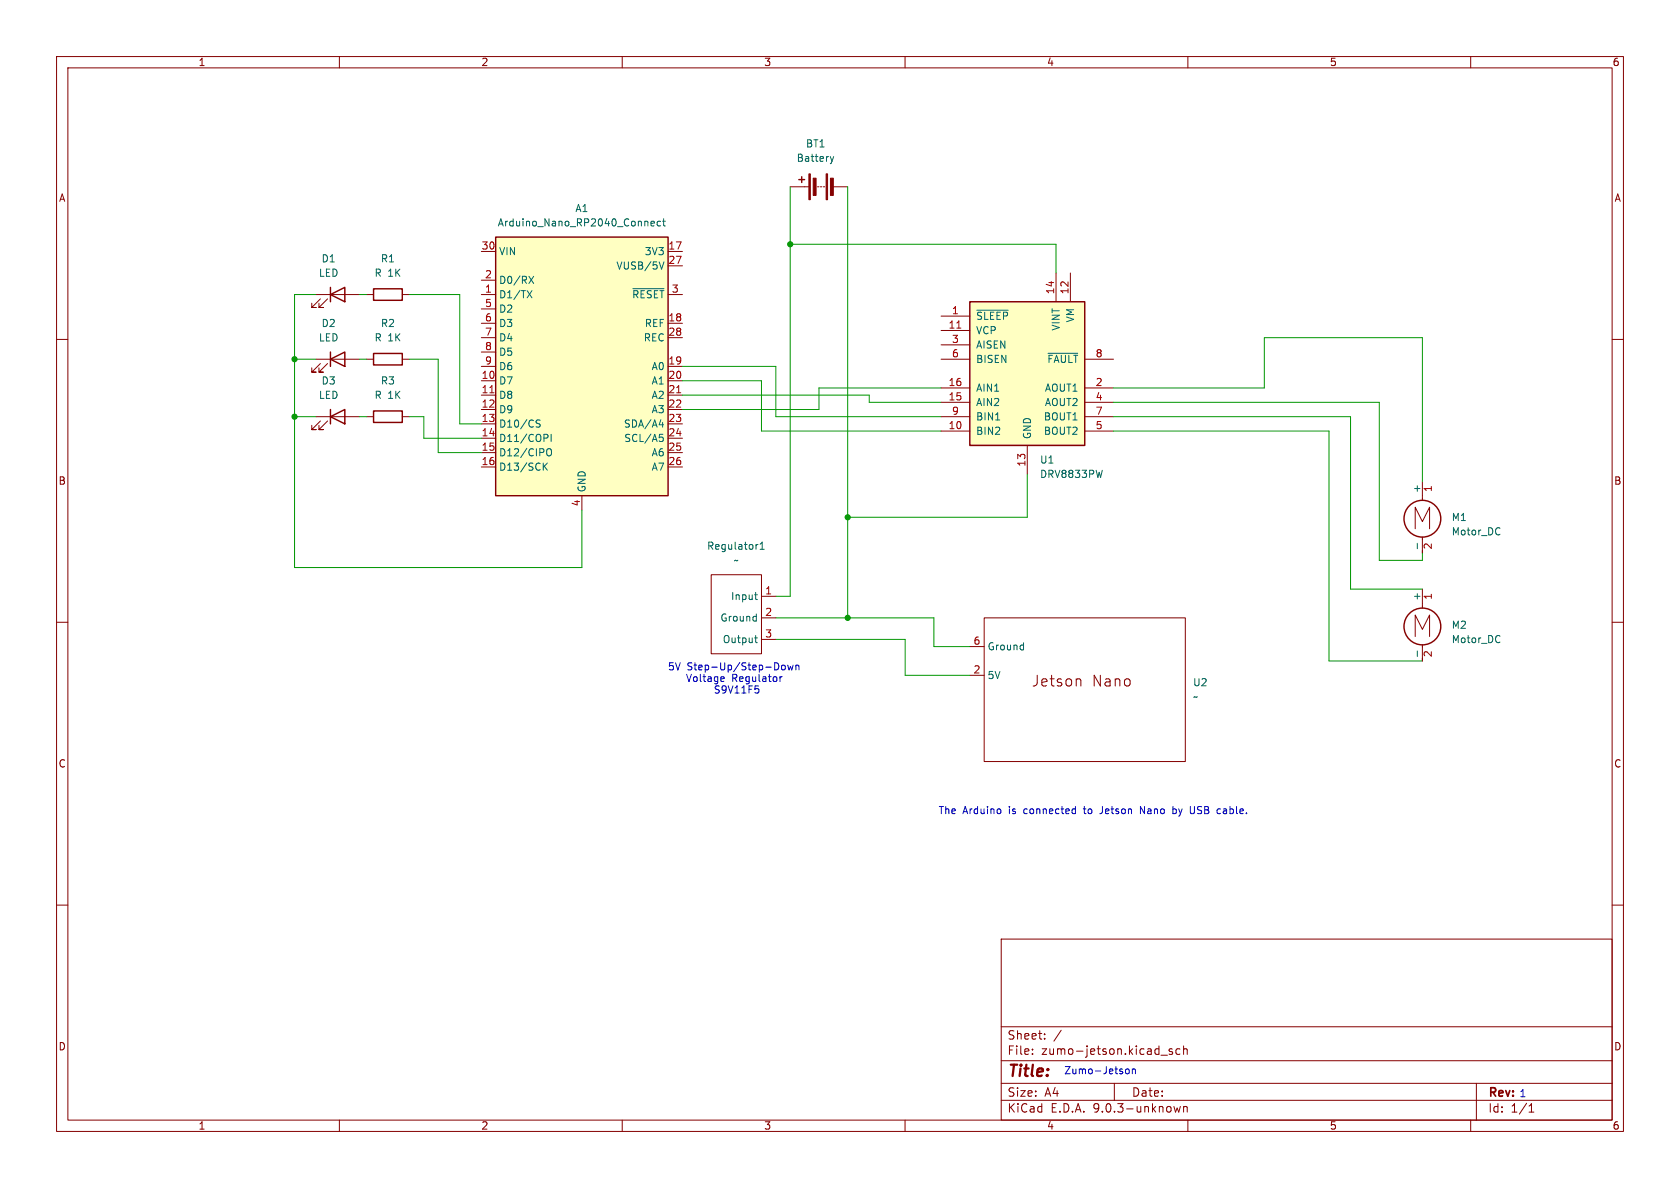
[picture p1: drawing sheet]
<svg xmlns="http://www.w3.org/2000/svg" width="297mm" height="210mm" viewBox="0 0 297 210" stroke-linecap="round" stroke-linejoin="round" font-family="sans-serif">
<g fill="none" stroke="#840000" stroke-width=".18">
<path d="M10 10h277v190h-277zM12 12h273v186h-273zM60 10v2M110 10v2M160 10v2M210 10v2M260 10v2M10 60h2M64.8 63.5h1.2M71.1 63.5h1.3M285 60h2M10 110h2"/>
<path d="M171.4 114.3h2.6M171.4 119.4h2.6M174 109.2h35.5v25.4h-35.5zM190.8 120l.3 .3v1M285 110h2M10 160h2M177 166h108v32h-108zM285 160h2M60 198v2M110 198v2M160 198v2M177 194.5h108"/>
<path d="M177 191.5h108M177 187.5h108M177 181.5h108M182.5 186.3v.1M182.5 185.5v.1M184.7 183.6v.1M184.7 182.8v.1M187.6 182.1l-1.3 2M197 191.5v3M205.2 186.5h1.2M207.2 185.5l-.3-.1-.2 .2v.2l.5 .2v.3h-.5M207.5 195.6l.3 1 .3-.7 .3 .7 .3-1"/>
<path d="M208.6 185.5l-.4-.1-.3 .3v.4l.1 .2h.6M209.2 184.9v1.5M209.2 185.5l.3-.1 .3 .1 .1 .9M209.2 195.6v1M209.2 195.7l.3-.1 .3 .1 .1 .9M210 198v2M260 198v2M261 191.5v6.5M270.3 196.6h.9M270.3 195.5l.4-.4v1.5"/>
</g>
<path d="M66 62.5h5.1v2h-5.1z" fill="none" stroke="#840000" stroke-width=".25"/>
<path d="M180.8 114l.1 .1M180.9 113.6v1.3M180.9 114.8l-.1 .1" fill="none" stroke="#006464" stroke-width=".18"/>
<path d="M171.4 53.3h20.4v25.4h-20.4z" fill="#ffffc2"/>
<g fill="none" stroke="#840000" stroke-width=".25">
<path d="M141.2 31.8h1M141.7 31.2v1.1M58.4 52.1l2.6-1.3v2.5zM58.4 50.8v2.5M66 51.1h5.1v2h-5.1zM171.4 53.3h20.4v25.4h-20.4zM58.4 63.5l2.6-1.3v2.6zM58.4 73.7l2.6-1.3v2.5zM58.4 62.2v2.6M58.4 72.4v2.5M66 72.6h5.1v2.1h-5.1z"/>
<circle cx="251.5" cy="91.7" r="3.3"/>
<circle cx="251.5" cy="110.7" r="3.3"/>
</g>
<g fill="none" stroke="#840000" stroke-width=".18">
<path d="M139.7 33h3.3M144.5 33h.3M145 33h.3M145.5 33h.3M147.3 33h2.6M55.9 52.1h7.6M56.6 52.8l-1.5 1.6h.8h-.8v-.8M57.9 52.8l-1.5 1.6h.7h-.7v-.8M64.8 52.1h1.2M71.1 52.1h1.3M166.4 55.9h5M166.4 58.4h5"/>
<path d="M186.7 48.3v5M189.2 48.3v5M55.9 63.5h7.6M55.9 73.7h7.6M56.6 64.3l-1.5 1.5h.8h-.8v-.8M56.6 74.4l-1.5 1.5h.8h-.8v-.7M57.9 64.3l-1.5 1.5h.7h-.7v-.8M57.9 74.4l-1.5 1.5h.7h-.7v-.7M64.8 73.7h1.2M71.1 73.7h1.3M166.4 61h5M166.4 63.5h5"/>
<path d="M166.4 68.6h5M166.4 71.1h5M166.4 73.7h5M166.4 76.2h5M181.6 78.7v5.1M191.8 63.5h5M191.8 68.6h5M191.8 71.1h5M191.8 73.7h5M191.8 76.2h5M250.2 93.5v-3.8l1.3 2.5 1.2-2.5v3.8M251.5 85.1v3.3"/>
<path d="M251.5 94.9v2.9M250.2 112.5v-3.8l1.3 2.6 1.2-2.6v3.8M251.5 104.1v3.4M251.5 114v2.8"/>
</g>
<g fill="none" stroke="#006464" stroke-width=".18">
<path d="M146.8 27.7l.3 .8M147.1 28.5l-.2 .4M147.4 27.7l-.3 .8M172.7 54.8h5.5M176 74.2h.7M185.3 62.5h5.2M194.9 83.1l-.3 1.3M250.6 96v1M265.1 93.3l.1 .1M265.2 94.4l-.1 .1M250.6 115.1v1M265.1 112.4l.1 .1"/>
<path d="M265.2 113.5h-.1"/>
</g>
<path d="M169.2 58h.7" fill="none" stroke="#a90000" stroke-width=".18"/>
<g fill="#840000" stroke="#840000" stroke-width=".18">
<path d="M143 30.7h.3v4.6h-.3z"/>
<path d="M146 30.7h.3v4.6h-.3z"/>
<path d="M143.8 31.5h.5v3h-.5z"/>
<path d="M146.8 31.5h.5v3h-.5z"/>
</g>
<path d="M87.6 41.9h30.5v45.7h-30.5z" fill="#ffffc2"/>
<path d="M87.6 41.9h30.5v45.7h-30.5z" fill="none" stroke="#840000" stroke-width=".25"/>
<g fill="none" stroke="#840000" stroke-width=".18">
<path d="M85.1 44.5h2.5M85.1 49.5h2.5M85.1 52.1h2.5M85.1 54.6h2.5M85.1 57.2h2.5M85.1 59.7h2.5M118.1 44.5h2.5M118.1 52.1h2.5M118.1 57.2h2.5M118.1 59.7h2.5M118.1 47h2.5M85.1 62.2h2.5"/>
<path d="M85.1 64.8h2.5M85.1 67.3h2.5M85.1 69.9h2.5M85.1 72.4h2.5M85.1 74.9h2.5M85.1 77.5h2.5M118.1 64.8h2.5M118.1 67.3h2.5M118.1 69.9h2.5M118.1 72.4h2.5M118.1 74.9h2.5M118.1 77.5h2.5"/>
<path d="M85.1 80h2.5M85.1 82.6h2.5M102.9 87.6v2.6M118.1 80h2.5M118.1 82.6h2.5M125.7 101.6h8.9v14h-8.9zM134.6 105.4h2.6M134.6 109.2h2.6M134.6 113h2.6"/>
</g>
<g fill="none" stroke="#006464" stroke-width=".18">
<path d="M115.1 39.5l.6-.1-.1-.2-.3-.1-.2 .2v.6h.5M116.8 39.2l-.4-.1-.2 .2 .1 .6h.5M117.1 39.1h.5M117.3 38.7v1.1l.3 .1M93.2 51.4l.8 1.2M93.5 48.8l.8 1.3M94 51.4l-.8 1.2M94.3 48.8l-.8 1.3M111.9 51h5.5M116.5 46.3l.5 1.3 .4-1.3M94.8 74.7l.6 .3 .1 .3-.2 .2-.5-.1M95.5 74.3l-.5-.1-.2 .2"/>
<path d="M96.6 76.8l.3 .2-.1 .3-.2 .1M96.7 79.5l.2-.2a.43 .43 0 0 1 .6 .4v.5a.43 .43 0 0 1-.3 .4 .43 .43 0 0 1-.5-.2M97.4 76.8v1.2M116.5 75.1h.8M116.6 76.8h.6M116.7 77.3h.3l.3 .2-.2 .5h-.4M117.1 74.7v.8M96.2 82.4l.6 .7M96.8 81.9l-.8 .7M134 96.3h-.2M134.4 97.1h.7M134.4 96.2l.3-.4v1.3"/>
<path d="M133.4 105.1h.5M133.4 112.8h.5M133.6 105.8l.3 .2M133.6 112.3v1.1l.3 .2M133.6 109h.1M133.7 108.5v1.3M133.7 109.7l-.1 .1"/>
</g>
<path d="M86.6 69.4h.7M119.6 69.4h.7" fill="none" stroke="#a90000" stroke-width=".18"/>
<g fill="none" stroke="#009600" stroke-width=".18">
<path d="M139.7 33v72.4h-2.5M149.9 33v76.2M55.9 52.1h-3.8v48.2h50.8v-10.1M63.5 52.1h1.3M72.4 52.1h8.9v22.8h3.8M139.7 43.2h47v5.1M52.1 73.7h3.8M52.1 63.5h3.8M63.5 73.7h1.3M63.5 63.5h1.3M72.4 73.7h2.5v3.8h10.2M72.4 63.5h5.1v16.5h7.6"/>
<path d="M120.6 69.9h33.1v1.2h12.7M120.6 67.3h14v8.9h31.8M120.6 64.8h16.6v8.9h29.2M166.4 68.6h-21.6v3.8h-24.2M196.8 76.2h38.1v40.6h16.6M196.8 68.6h26.7v-8.9h28v25.4M196.8 71.1h47v28h7.7v-1.3M196.8 73.7h42v30.4h12.7M181.6 83.8v7.6h-31.7M137.2 113h22.8v6.4h11.4M137.2 109.2h27.9v5.1h6.3"/>
</g>
<g fill="none" stroke="#0000c2" stroke-width=".18">
<path d="M128 119.7v.2l-.6 .1M137.9 119.6v.9M138.2 117.7l.2-.1 .4 .1v.5l-.1 .2h-.3l-.2-.1zM138.3 119.6l-.4 .3M139.3 117.6l.2 .8 .2-.6 .3 .6 .2-.8M140.7 117.7l.2-.1h.3v.8M140.7 117.6v.8M128 120.4l-.4 .1M133.9 121.7l.3 .3v.3l-.3 .2M176.8 143.1l.1 .1-.1 .6M189.8 143l.3 .1M190.1 142.6v1.2"/>
<path d="M190.1 143.8h-.3M194.7 143.8h-.3M201.6 143.8v-1.2l.7 1.2M207.4 143.1l.3-.1 .2 .1M207.4 142.6v1.2M207.9 143.7l-.2 .1h-.3M211.2 142.6v1l-.2 .2h-.3M199 189.1l.2-.1 .4 .1v.5l-.1 .2h-.3l-.2-.1zM200.2 189.1l.2-.1h.3v.8M200.2 189v.8"/>
</g>
<g fill="#009600" stroke="#009600" stroke-width=".18">
<circle cx="52.1" cy="73.7" r=".46"/>
<circle cx="52.1" cy="63.5" r=".46"/>
<circle cx="139.7" cy="43.2" r=".46"/>
<circle cx="149.9" cy="91.4" r=".46"/>
<circle cx="149.9" cy="109.2" r=".46"/>
</g>
<text font-size="2.8" fill="#840000" x="178" y="190.9">Title:</text>
<g font-size="2.7" fill="#840000">
<text x="182.3" y="121.6">Jetson</text>
<text x="193" y="121.6">Nano</text>
</g>
<g font-size="2.1" fill="#840000">
<text x="178" y="184">Sheet:</text>
<text x="178" y="186.7">File:</text>
<text x="184.1" y="186.7">zumo-jetson.kicad_sch</text>
<text x="178" y="196.9">KiCad</text>
<text x="178" y="194.1">Size:</text>
<text x="184.7" y="194.1">A4</text>
<text x="185.7" y="196.9">E.D.A.</text>
<text x="193.3" y="196.9">9.0.3-unknown</text>
<text x="200" y="194.1">Date:</text>
<text x="263" y="194.3">Rev:</text>
<text x="263" y="196.9">Id:</text>
<text x="267.1" y="196.9">1/1</text>
</g>
<g font-size="1.8" fill="#840000">
<text x="35" y="11.9">1</text>
<text x="85" y="11.9">2</text>
<text x="135" y="11.9">3</text>
<text x="185" y="11.9">4</text>
<text x="235" y="11.9">5</text>
<text x="285" y="11.9">6</text>
<text x="10.3" y="35.9">A</text>
<text x="285.3" y="35.9">A</text>
<text x="10.3" y="85.9">B</text>
<text x="285.3" y="85.9">B</text>
<text x="10.3" y="135.9">C</text>
<text x="285.3" y="135.9">C</text>
<text x="10.3" y="185.9">D</text>
<text x="285.3" y="185.9">D</text>
<text x="35" y="199.9">1</text>
<text x="85" y="199.9">2</text>
<text x="135" y="199.9">3</text>
<text x="185" y="199.9">4</text>
<text x="235" y="199.9">5</text>
<text x="285" y="199.9">6</text>
</g>
<g font-size="1.8" fill="#006464">
<text x="140.8" y="28.8">Battery</text>
<text x="142.4" y="26.3">BT1</text>
<text x="87.9" y="40.2">Arduino_Nano_RP2040_Connect</text>
<text x="101.6" y="37.7">A1</text>
<text x="56.8" y="46.6">D1</text>
<text x="67.2" y="46.6">R1</text>
<text x="88.1" y="45.3">VIN</text>
<text x="108.9" y="47.9">VUSB/5V</text>
<text x="113.9" y="45.3">3V3</text>
<text x="56.3" y="49.1">LED</text>
<text x="66.1" y="49.1">R 1K</text>
<text x="88.1" y="50.4">D0/RX</text>
<text x="88.1" y="52.9">D1/TX</text>
<text x="111.7" y="52.9">~{RESET}</text>
<text x="56.8" y="58">D2</text>
<text x="67.2" y="58">R2</text>
<text x="88.1" y="55.5">D2</text>
<text x="88.1" y="58">D3</text>
<text x="113.9" y="58">REF</text>
<text x="172.5" y="56.7">~{SLEEP}</text>
<text x="172.5" y="59.3">VCP</text>
<text x="187.6" y="58.6" transform="rotate(-90 187.6 58.6)">VINT</text>
<text x="190.1" y="57.1" transform="rotate(-90 190.1 57.1)">VM</text>
<text x="56.3" y="60.6">LED</text>
<text x="66.1" y="60.6">R 1K</text>
<text x="88.1" y="60.6">D4</text>
<text x="88.1" y="63.1">D5</text>
<text x="88.1" y="65.6">D6</text>
<text x="113.7" y="60.6">REC</text>
<text x="115.1" y="65.6">A0</text>
<text x="172.5" y="61.8">AISEN</text>
<text x="172.5" y="64.4">BISEN</text>
<text x="185" y="64.4">~{FAULT}</text>
<text x="56.3" y="70.7">LED</text>
<text x="56.8" y="68.2">D3</text>
<text x="66.1" y="70.7">R 1K</text>
<text x="67.2" y="68.2">R3</text>
<text x="88.1" y="68.2">D7</text>
<text x="88.1" y="70.7">D8</text>
<text x="115.1" y="68.2">A1</text>
<text x="115.1" y="70.7">A2</text>
<text x="172.5" y="69.4">AIN1</text>
<text x="172.5" y="72">AIN2</text>
<text x="184.6" y="69.4">AOUT1</text>
<text x="184.6" y="72">AOUT2</text>
<text x="88.1" y="73.3">D9</text>
<text x="88.1" y="75.8">D10/CS</text>
<text x="110.2" y="75.8">SDA/A4</text>
<text x="115.1" y="73.3">A3</text>
<text x="172.5" y="74.5">BIN1</text>
<text x="172.5" y="77.1">BIN2</text>
<text x="182.5" y="77.7" transform="rotate(-90 182.5 77.7)">GND</text>
<text x="184.4" y="74.5">BOUT1</text>
<text x="184.4" y="77.1">BOUT2</text>
<text x="88.1" y="78.3">D11/COPI</text>
<text x="88.1" y="80.9">D12/CIPO</text>
<text x="88.1" y="83.4">D13/SCK</text>
<text x="110.3" y="78.3">SCL/A5</text>
<text x="115.1" y="80.9">A6</text>
<text x="115.1" y="83.4">A7</text>
<text x="183.8" y="82.1">U1</text>
<text x="103.7" y="87.1" transform="rotate(-90 103.7 87.1)">GND</text>
<text x="183.8" y="84.7">DRV8833PW</text>
<text x="251.2" y="87.2" transform="rotate(-90 251.2 87.2)">+</text>
<text x="256.5" y="92.3">M1</text>
<text x="256.5" y="94.8">Motor_DC</text>
<text x="124.9" y="97.4">Regulator1</text>
<text x="129.6" y="99.9">~</text>
<text x="129.1" y="106.3">Input</text>
<text x="251.2" y="106.3" transform="rotate(-90 251.2 106.3)">+</text>
<text x="127.3" y="110.1">Ground</text>
<text x="127.7" y="113.9">Output</text>
<text x="256.5" y="111.4">M2</text>
<text x="256.5" y="113.9">Motor_DC</text>
<text x="174.5" y="115.2">Ground</text>
<text x="174.5" y="120.2">5V</text>
<text x="210.8" y="124.1">~</text>
<text x="210.8" y="121.5">U2</text>
</g>
<g font-size="1.8" fill="#a90000">
<text x="85" y="44.2">30</text>
<text x="118.1" y="44.2">17</text>
<text x="118.1" y="46.7">27</text>
<text x="85.7" y="49.3">2</text>
<text x="85.7" y="51.8">1</text>
<text x="118.7" y="51.8">3</text>
<text x="186.4" y="52.1" transform="rotate(-90 186.4 52.1)">14</text>
<text x="189" y="52.1" transform="rotate(-90 189 52.1)">12</text>
<text x="85.7" y="54.4">5</text>
<text x="85.7" y="56.9">6</text>
<text x="85.7" y="59.4">7</text>
<text x="118.1" y="56.9">18</text>
<text x="118.1" y="59.4">28</text>
<text x="167.6" y="58.2">11</text>
<text x="168.2" y="55.6">1</text>
<text x="85.7" y="62">8</text>
<text x="85.7" y="64.5">9</text>
<text x="118.1" y="64.5">19</text>
<text x="168.2" y="60.7">3</text>
<text x="168.2" y="63.2">6</text>
<text x="193.6" y="63.2">8</text>
<text x="85" y="67.1">10</text>
<text x="85" y="69.6">11</text>
<text x="118.1" y="67.1">20</text>
<text x="118.1" y="69.6">21</text>
<text x="167.6" y="68.3">16</text>
<text x="167.6" y="70.9">15</text>
<text x="193.6" y="68.3">2</text>
<text x="193.6" y="70.9">4</text>
<text x="85" y="72.1">12</text>
<text x="85" y="74.7">13</text>
<text x="85" y="77.2">14</text>
<text x="118.1" y="72.1">22</text>
<text x="118.1" y="74.7">23</text>
<text x="118.1" y="77.2">24</text>
<text x="167.6" y="75.9">10</text>
<text x="168.2" y="73.4">9</text>
<text x="193.6" y="73.4">7</text>
<text x="193.6" y="75.9">5</text>
<text x="85" y="79.8">15</text>
<text x="85" y="82.3">16</text>
<text x="118.1" y="79.8">25</text>
<text x="118.1" y="82.3">26</text>
<text x="181.4" y="82.6" transform="rotate(-90 181.4 82.6)">13</text>
<text x="102.6" y="89.6" transform="rotate(-90 102.6 89.6)">4</text>
<text x="253.4" y="87.1" transform="rotate(-90 253.4 87.1)">1</text>
<text x="253.4" y="97.2" transform="rotate(-90 253.4 97.2)">2</text>
<text x="135.2" y="105.2">1</text>
<text x="253.4" y="106.1" transform="rotate(-90 253.4 106.1)">1</text>
<text x="135.2" y="109">2</text>
<text x="135.2" y="112.8">3</text>
<text x="172" y="114">6</text>
<text x="172" y="119.1">2</text>
<text x="253.4" y="116.3" transform="rotate(-90 253.4 116.3)">2</text>
</g>
<g font-size="1.8" fill="#0000c2">
<text x="118" y="118.7">5V</text>
<text x="121.5" y="118.7">Step-Up/Step-Down</text>
<text x="121.2" y="120.8">Voltage</text>
<text x="126.1" y="122.8">S9V11F5</text>
<text x="129.3" y="120.8">Regulator</text>
<text x="165.8" y="144.1">The</text>
<text x="170.2" y="144.1">Arduino</text>
<text x="178.4" y="144.1">is</text>
<text x="181.3" y="144.1">connected</text>
<text x="192.1" y="144.1">to</text>
<text x="195.1" y="144.1">Jetson</text>
<text x="202.4" y="144.1">Nano</text>
<text x="208.4" y="144.1">by</text>
<text x="211.7" y="144.1">USB</text>
<text x="216.6" y="144.1">cable.</text>
<text x="188" y="190.1">Zumo-Jetson</text>
<text x="268.5" y="194.2">1</text>
</g>
</svg>
